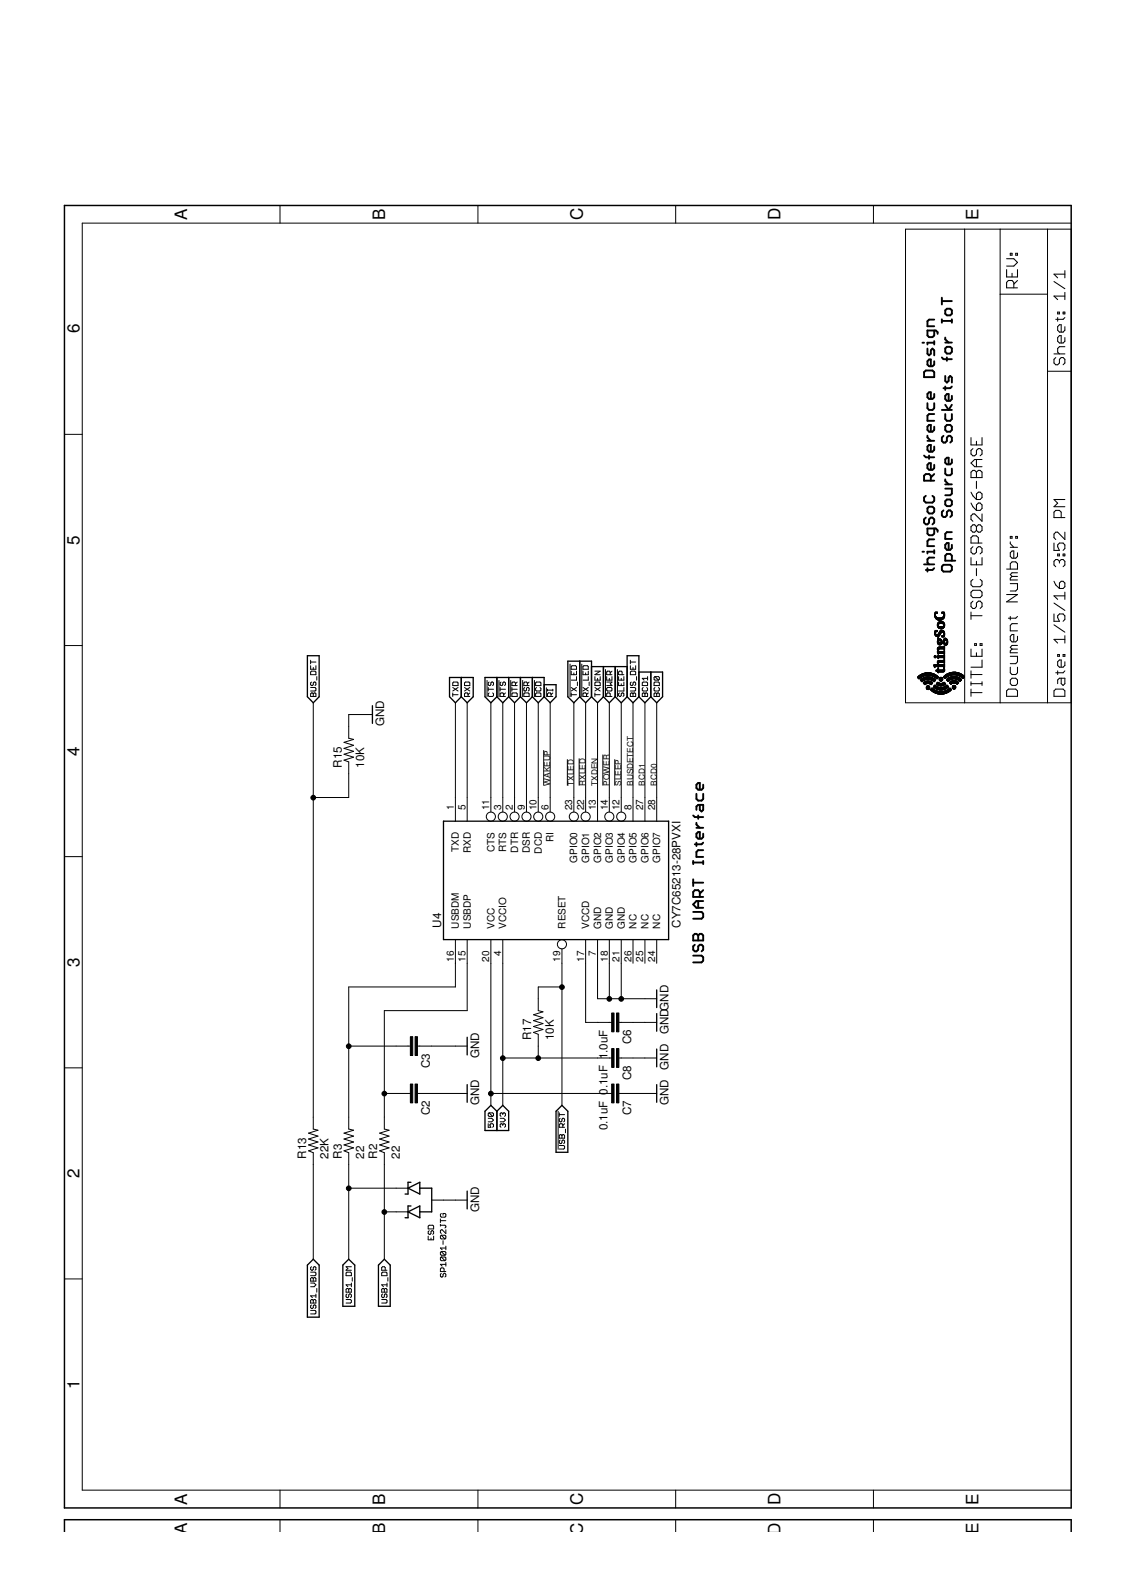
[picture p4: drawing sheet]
<svg xmlns="http://www.w3.org/2000/svg" width="163mm" height="229mm" viewBox="0 0 163 229" stroke-linecap="round" stroke-linejoin="round" font-family="sans-serif">
<g fill="none" stroke="#000" stroke-width=".14">
<path d="M40.3 29.6v2.5M68.7 29.6v2.5M97.2 29.6v2.5M125.6 29.6v2.5M130.3 33h23.8v68.1h-23.8zM138.8 33v68.1M143.9 33v68.1M150.7 33v68.1M154.1 32.1h-142.3v182.3h142.3M143.9 42.3h6.8M150.7 53.4h3.4M9.3 62.5h2.5"/>
<path d="M9.3 92.9h2.5M44.7 99.8l.1-.1 .3 .1 .2-.1 .1 .1v.4h-.7zM44.7 95.8v.5h.7v-.5M44.7 96.7l.1-.1h.5l.1 .1v.4h-.7zM44.7 98.9h.6l.1 .2v.2l-.1 .1h-.6M44.7 95v.5M44.7 95.3h.7M44.8 98.1l-.1 .2v.2l.1 .2 .3-.2v-.2l.1-.2 .2 .2v.2l-.1 .2M45.1 96.1v.2M45.1 99.8v.4M45.6 97.4v.5M65.1 98.3l.2-.2h.5l.1 .2v.4h-.8z"/>
<path d="M65.1 100h.8M65.1 99.7v.5M65.1 98.9l.8 .5M65.9 98.9l-.8 .5M66.8 98.3l.2-.2h.5l.1 .2v.4h-.8zM66.8 98.9l.8 .5M67.6 99.7l-.3 .3M67.6 98.9l-.8 .5M70.1 97.9v2.4M70.2 99.2h.8M70.2 98.9v.5M70.4 99.7l-.2 .1v.3l.2 .1h.5l.1-.1v-.3l-.1-.1"/>
<path d="M70.4 98.1l-.2 .2v.2l.2 .2 .2-.2v-.2l.1-.2 .3 .2v.2l-.1 .2M71.8 97.9v2.4M71.9 99.2h.8M71.9 98.9v.5M72.1 98.1l-.2 .2v.2l.2 .2 .2-.2v-.2l.2-.2 .2 .2v.2l-.1 .2M72.7 99.7l-.2 .3M73.5 97.9v2.4M73.6 98.9v.5M73.6 99.2h.8M73.8 99.7h.5l.1 .1v.4h-.8v-.4zM74.1 98.7v-.4l-.1-.2h-.2l-.2 .2v.4h.8M74.4 98.1l-.3 .3"/>
<path d="M75.2 97.9v2.4M75.4 99.8l.1-.1h.5l.1 .1v.4h-.7zM75.5 98.9l-.1 .2v.2l.2 .1 .1-.1v-.2l.3-.2 .1 .2v.2l-.1 .1M75.9 98.7v-.4l-.2-.2h-.2l-.1 .2v.4h.7M76.1 98.1l-.2 .3M76.9 97.9v2.4M77 99.8l.2-.1h.5l.1 .1v.4h-.8zM77 98.3l.2-.2h.5l.1 .2v.4h-.8zM77.2 98.9l-.2 .2v.2l.2 .1h.5l.1-.1v-.2l-.1-.2M78.6 99v1.3M78.8 99.2v.2M78.8 99.3h.7"/>
<path d="M79.5 99.7l-.2 .3M79.5 99.2v.2M82 95.6v4.7M82.2 100h.7M82.2 96.6v.5h.7v-.5M82.2 99.7v.5M82.2 98.9l.7 .5M82.3 95.8h.5l.1 .1v.4h-.7v-.4zM82.5 96.8v.3M82.9 98.9l-.7 .5M82.9 97.4v.5h-.7M83.1 98.1v.6"/>
<path d="M83.7 95.6v4.7M83.9 96.6v.5h.7v-.5M83.9 95.9l.1-.1h.5l.1 .1v.4h-.7zM83.9 98.9l.7 .5M84.2 96.8v.3M84.6 97.4v.5h-.7M84.6 99.7l-.2 .3M84.6 98.9l-.7 .5M84.8 98.1v.6M85.6 98.3l.1-.2h.5l.1 .2v.4h-.7zM85.6 100h.7M85.6 97.4v.5h.7v-.5"/>
<path d="M85.6 96.6h.7l-.7 .5h.7M85.6 99.7v.5M85.6 98.9l.7 .5M86 97.6v.3M86.3 98.9l-.7 .5M87.1 96.4v3.9M87.3 98.1h.7l-.2 .3 .2 .3h-.7M87.3 99.1l.1-.2h.5l.1 .2v.2l-.1 .1h-.5l-.1-.1zM87.3 97.4v.5h.7v-.5M87.7 97.6v.3M87.8 97.1v-.4l-.1-.1h-.3l-.1 .1v.4h.7M88 96.6l-.2 .2"/>
<path d="M88.8 96.4v3.9M89 98.1v.6h.7v-.6M89 97.4v.5h.7v-.5M89.1 99.7l-.1 .1v.3l.1 .1 .3-.1v-.3l.1-.1 .2 .1v.3l-.1 .1M89.4 97.6v.3M89.4 98.4v.3M89.5 97.1v-.4l-.1-.1h-.3l-.1 .1v.4h.7M89.7 98.9v.5h-.7M90.7 99.8l.1-.1 .3 .1 .2-.1 .1 .1v.4h-.7zM90.7 98.9h.6l.1 .2v.2l-.1 .1h-.6M90.7 96.7l.1-.1h.5l.1 .1v.4h-.7zM90.7 95.8v.5h.7v-.5"/>
<path d="M90.7 95v.5M90.7 95.3h.7M90.8 98.1l-.1 .2v.2l.1 .2 .3-.2v-.2l.1-.2 .2 .2v.2l-.1 .2M91.1 96.1v.2M91.1 99.8v.4M91.6 97.4v.5M92.5 99.7l.3 .1 .2-.1 .2 .1v.4h-.8v-.4zM92.5 98.1h.5l.2 .2v.4h-.8v-.4zM92.5 98.9l-.1 .2v.2l.1 .1h.5l.2-.1v-.2l-.2-.2M92.8 99.8v.4M93.2 97.4v.5M93.2 97.6h-.8l.2 .3"/>
<path d="M94.1 99.8l.1-.1 .3 .1 .2-.1 .1 .1v.4h-.7zM94.1 98.3l.1-.2h.5l.1 .2v.4h-.7zM94.2 98.9l-.1 .2v.2l.1 .1h.5l.1-.1v-.2l-.1-.2M94.2 97.4l-.1 .1v.2l.1 .2h.5M94.2 97.4h.5l.1 .1v.2l-.1 .2M94.2 97.4l.5 .5M94.5 99.8v.4M132 97.4v.1M132.1 97.4v.2M132.1 97.3v.3M132.1 97.3v.4M132.2 97.3v.4"/>
<path d="M132.2 97.2v.5M132.3 97.2v.5M132.4 97.2l-.1 .4M132.4 97.1v.5M132.4 97.9h.1M132.5 97.1l-.1 .4M132.5 97.8v.1M132.5 97.8v.2M132.5 97.1v.4M132.5 97v.5M132.5 97.7v.3M132.6 97l-.1 .5"/>
<path d="M132.6 97.7v.4M132.6 97v.4M132.7 97v.4M132.7 97.6v.5M132.7 96.9v.4M132.7 97.6v.4M132.8 97.6v.4M132.8 96.9v.4M132.8 98.3h.1M132.9 96.9v.4M132.9 97.5v.4M132.9 98.2v.2"/>
<path d="M133 97.5l-.1 .4M133 98.1v.4M133 96.9v.4M133 97.5v.4M133 96.9v.3M133.1 96.9v.3M133.1 97.5v.4M133.1 98.1v.4M133.1 96.8v.4M133.1 97.5v.3M133.2 96.8v.4M133.2 97.4v.4"/>
<path d="M133.2 98v.5M133.2 98v.4M133.2 98.9v.1M133.3 97.4v.4M133.3 98v.4M133.3 96.8v.4M133.3 98.8v.3M133.3 98.7v.5M133.4 96.8v.4M133.4 97.4v.4M133.4 98v.4M133.4 98.7v.5"/>
<path d="M133.5 96.8v.4M133.5 97.4v.4M133.5 98v.4M133.5 98.7v.5M133.5 98.7v.6M133.6 96.8v.4M133.6 97.4v.4M133.6 98v.4M133.6 98.7v.5M133.7 96.8v.4M133.7 97.4v.4M133.7 98v.4"/>
<path d="M133.7 98.7v.5M133.7 98.8v.3M133.7 97.4l.1 .4M133.8 96.8v.4M133.8 97.4v.4M133.8 98v.4M133.8 98.1v.3M133.8 96.8l.1 .4M133.8 98.1v.4M133.9 99.2v.1M133.9 96.8v.4M133.9 97.5v.3"/>
<path d="M133.9 98.1v.4M133.9 96.9v.3M133.9 97.5v.4M133.9 99.1v.2M134 96.9v.3M134 97.5v.4M134 98.1v.4M134 99.1v.3M134 96.9v.4M134 99v.4M134.1 96.9v.4M134.1 97.5v.4"/>
<path d="M134.1 98.2v.2M134.1 99v.5M134.1 97.5l.1 .5M134.2 96.9v.4M134.2 97.6v.4M134.2 99.1v.4M134.2 99.1v.5M134.2 96.9l.1 .4M134.3 97v.4M134.3 97.6v.5M134.3 99.2v.4M134.3 98.8v.1"/>
<path d="M134.3 95.7v.1M134.3 98.7v.2M134.3 95.7l.1 .2M134.3 97.7v.4M134.3 99.2l.1 .5M134.4 98.7v.2M134.4 95.7v.3M134.4 97v.4M134.4 99.3v.4M134.4 94.4v.2M134.4 97.7v.4M134.4 98.6v.4"/>
<path d="M134.4 95.7v.4M134.4 97.7v.3M134.5 94.4v.2M134.5 95.7v.4M134.5 97v.5M134.5 97.7v.3M134.5 99.3v.4M134.5 88.3v.4M134.5 90.9v.4M134.5 98.6v.4M134.5 94.4v.3M134.5 97.1v.4"/>
<path d="M134.5 97.8v.2M134.5 98.6v.5M134.5 88.1v.8M134.5 90.7v.7M134.5 95.7v.2M134.5 97.8v.1M134.6 95.7v.2M134.6 97.1v.4M134.6 97.8v.1M134.6 98.6v.5M134.6 99.3v.5M134.6 88.1v.9"/>
<path d="M134.6 90.7v.8M134.6 94.4v.3M134.6 88.6v.4M134.6 90.7v.3M134.6 91.2v.3M134.6 94.4v.2M134.6 97.1v.5M134.6 98.7v.4M134.6 99.4v.4M134.6 88.1v.2M134.6 88.7l.1 .4M134.6 91.3l.1 .3"/>
<path d="M134.6 96.4l.1 .2M134.6 97.2l.1 .4M134.6 98.7l.1 .4M134.7 90.7l-.1 .2M134.7 88.1v.2M134.7 88.8v.3M134.7 90.7v.2M134.7 91.3v.3M134.7 95.7v.2M134.7 96.4v.2M134.7 97.2v.4M134.7 98.7v.4"/>
<path d="M134.7 99.4v.4M134.7 97.2v.5M134.7 98.7v.5M134.7 98.3v.2M134.7 88.8l.1 .4M134.7 98.8v.4M134.8 88.1v.2M134.8 88.9v.3M134.8 90.7v.2M134.8 91.3v.3M134.8 95.7v.2M134.8 96.4v.2"/>
<path d="M134.8 97.2v.5M134.8 98.3v.2M134.8 98.8v.4M134.8 99.4v.4M134.8 88.1v.1M134.8 96.4v.3M134.8 97.3v.4M134.8 89.8v.3M134.8 92.3v.2M134.8 93.3v.2M134.8 93.7v.2M134.8 95.2v.2"/>
<path d="M134.8 98.2v.4M134.9 88.1v.1M134.9 88.9v.3M134.9 90.7v.2M134.9 91.3v.3M134.9 93.7v.3M134.9 94.4v.2M134.9 95.7v.2M134.9 96.4v.3M134.9 97.3v.3M134.9 98.8v.4M134.9 99.5v.3"/>
<path d="M134.9 89.7v.5M134.9 92.1v.5M134.9 93.2v.4M134.9 95.1v.4M134.9 98.2v.4M134.9 93.7v.4M134.9 94.4v.4M134.9 96.1v.7M134.9 98.8v.5M134.9 99.5v.4M134.9 89.6v.7M134.9 91.8v.9"/>
<path d="M134.9 93.2v.5M134.9 95.1v.5M135 88.9v.3M135 90v.3M135 92.4v.3M135 94.4v.4M135 96.1v.7M135 97.4v.1M135 98.2v.4M135 98.9v.4M135 99.5v.4M135 89.6v.3"/>
<path d="M135 91.2v.4M135 91.8v.5M135 93.1v1M135 95.1v.8M135 90.1v.3M135 92.5v.3M135 89.5v.3M135 91.1v.5M135 92v.2M135 93.1v.4M135 93.7v.3M135 94.4v.2"/>
<path d="M135 95.1v.3M135 95.6v.3M135 96.4v.3M135 98.3v.3M135.1 88.9v.4M135.1 90.1v.3M135.1 92v.2M135.1 92.5v.3M135.1 93.7v.3M135.1 94.4v.2M135.1 95.7v.2M135.1 96.4v.3"/>
<path d="M135.1 98.3v.4M135.1 98.9v.4M135.1 99.5v.4M135.1 89.5v.3M135.1 91v.5M135.1 93.1v.3M135.1 95.1v.2M135.1 91.9v.3M135.1 95v.3M135.1 90.9v.6M135.1 97.6v.3M135.1 89.5v.2"/>
<path d="M135.1 90.2v.2M135.2 88.9v.4M135.2 90.2v.3M135.2 91.9v.3M135.2 92.5v.3M135.2 93.1v.3M135.2 93.7v.3M135.2 94.4v.2M135.2 95v.3M135.2 95.7v.2M135.2 96.4v.3M135.2 98.3v.4"/>
<path d="M135.2 98.9v.4M135.2 99.5v.4M135.2 89.5v.2M135.2 90.8v.7M135.2 97.5v.5M135.2 90.8v.6M135.3 88.9v.4M135.3 89.5v.2M135.3 90.2v.3M135.3 90.8v.5M135.3 91.9v.3M135.3 92.5v.3"/>
<path d="M135.3 93.1v.3M135.3 93.7v.3M135.3 94.4v.2M135.3 95v.3M135.3 95.7v.2M135.3 96.4v.3M135.3 97.5v.5M135.3 98.3v.4M135.3 98.9v.4M135.3 99.5v.4M135.3 89.4v.3M135.3 92v.2"/>
<path d="M135.3 90.7v.6M135.3 88.9v.3M135.3 98.4v.3M135.3 90.7v.5M135.4 88.9v.3M135.4 89.4v.3M135.4 90.2v.3M135.4 90.7v.4M135.4 92v.3M135.4 92.5v.3M135.4 93.1v.3M135.4 93.7v.3"/>
<path d="M135.4 94.4v.2M135.4 95v.3M135.4 95.7v.2M135.4 96.4v.3M135.4 97.5v.5M135.4 98.4v.3M135.4 98.9v.4M135.4 99.5v.4M135.4 92.4v.3M135.4 92.1v.6M135.4 98.3v.4M135.4 90.7v.3"/>
<path d="M135.5 88.1v.1M135.5 88.9v.3M135.5 89.4v.3M135.5 90.7v.3M135.5 91.5v.2M135.5 92.1v.5M135.5 93.1v.3M135.5 93.7v.3M135.5 94.4v.2M135.5 95v.3M135.5 95.7v.2M135.5 96.4v.3"/>
<path d="M135.5 98.9v.4M135.5 99.5v.4M135.5 90.2v.3M135.5 97.5v.5M135.5 98.3v.4M135.5 89.5v.2M135.5 92.2v.4M135.5 88.1l.1 .2M135.5 92.3l.1 .3M135.6 88.9l-.1 .3M135.6 90.2l-.1 .3M135.6 98.3v.4"/>
<path d="M135.6 88.1v.2M135.6 89.5v.2M135.6 90.2v.2M135.6 90.7v.3M135.6 91.5v.2M135.6 92.4v.2M135.6 93.1v.3M135.6 93.7v.3M135.6 94.4v.2M135.6 95v.3M135.6 95.7v.2M135.6 96.4v.3"/>
<path d="M135.6 97.6v.3M135.6 99.5v.4M135.6 88.8v.4M135.6 98.9v.4M135.6 88.8v.3M135.6 92.5v.1M135.6 89.5v.3M135.6 90.1v.3M135.6 92.4l.1 .2M135.7 88.8l-.1 .3M135.7 96.4v.3M135.7 98.3l-.1 .4"/>
<path d="M135.7 88.1v.2M135.7 89.5v.3M135.7 90.1v.3M135.7 90.7v.3M135.7 91.5v.2M135.7 93.1v.3M135.7 93.7v.3M135.7 94.4v.2M135.7 95v.3M135.7 95.7v.2M135.7 98.9v.4M135.7 99.5v.4"/>
<path d="M135.7 88.7v.4M135.7 92.3v.3M135.7 98.2v.4M135.7 88.7v.3M135.7 90.8v.3M135.7 91.4v.3M135.7 92.1v.5M135.7 88.1l.1 .3M135.7 89.6l.1 .3M135.7 90.8l.1 .4M135.7 96.1l.1 .6M135.8 88.6l-.1 .4"/>
<path d="M135.8 90.1v.2M135.8 91.3v.4M135.8 92v.6M135.8 97.3v.2M135.8 98.2l-.1 .4M135.8 89.6v.7M135.8 90.8v.9M135.8 88.1v.9M135.8 91.9v.7M135.8 93v.5M135.8 93.6v.5M135.8 94.2v.6"/>
<path d="M135.8 94.9v.5M135.8 95.5v.6M135.8 96.1v.6M135.8 98.2v.4M135.8 98.8v.5M135.8 99.5v.4M135.8 88.1v.8M135.8 89.7v.6M135.8 90.9v.8M135.8 96.1v.5M135.8 98.8v.4M135.8 99.5v.3"/>
<path d="M135.8 91.9v.8M135.9 88.2v.6M135.9 89.7v.5M135.9 91v.6M135.9 91.9v.5M135.9 92.5v.2M135.9 93v.5M135.9 93.6v.5M135.9 94.2v.6M135.9 94.9v.5M135.9 95.5v.6M135.9 96.2v.4"/>
<path d="M135.9 97.2v.4M135.9 98.2v.4M135.9 98.8v.4M135.9 99.5v.3M135.9 88.3v.5M135.9 89.8v.3M135.9 91v.5M135.9 92.5v.3M135.9 96.3v.3M135.9 99.4v.4M135.9 91.8v.6M135.9 92.6l.1 .2"/>
<path d="M136 91.8l-.1 .4M136 97.2v.4M136 98.3l-.1 .2M136 98.8l-.1 .4M136 91.8v.3M136 92.6v.2M136 98.3v.2M136 98.8v.4M136 99.4v.4M136 98.4v.1M136 97.1v.5M136 98.7v.5"/>
<path d="M136.1 97.1l-.1 .5M136.1 98.7l-.1 .4M136.1 99.4v.4M136.1 91.9v.2M136.1 92.6v.2M136.1 97.1v.4M136.1 98.7v.4M136.1 91.9v.3M136.1 92.5v.3M136.1 99.3v.5M136.2 97l-.1 .5M136.2 97.8v.1"/>
<path d="M136.2 98.6v.5M136.2 91.9v.3M136.2 92.5v.3M136.2 97v.5M136.2 97.7v.2M136.2 99.3v.4M136.2 92v.8M136.2 97v.4M136.2 98.6v.4M136.3 97.7v.3M136.3 99.3v.4M136.3 92.1v.6"/>
<path d="M136.3 98.6v.4M136.3 97v.4M136.3 97.6v.4M136.3 92.3v.2M136.3 96.9v.4M136.3 98.7v.2M136.3 99.2v.5M136.4 96.9v.4M136.4 97.6v.4M136.4 98.7v.2M136.4 99.2v.5M136.4 99.2v.4"/>
<path d="M136.4 98.8h.1M136.5 96.9v.4M136.5 97.5v.5M136.5 99.1v.5M136.5 99.1v.4M136.6 96.8v.4M136.6 97.5l-.1 .4M136.6 97.5v.4M136.6 98.2v.1M136.6 99v.5M136.6 98.1v.2M136.7 96.8v.4"/>
<path d="M136.7 97.5v.4M136.7 98.1v.3M136.7 99v.5M136.7 97.4v.4M136.7 99.1v.3M136.8 96.8v.4M136.8 97.4v.4M136.8 99.1v.3M136.8 98v.5M136.8 99.2v.1M136.9 96.8v.4M136.9 97.4v.4"/>
<path d="M136.9 98v.4M136.9 96.8v.3M136.9 97.4v.3M137 96.8v.3M137 97.4v.3M137 98v.4M137 98.8v.2M137 97.3v.4M137 96.7v.4M137 98v.3M137 98.7v.4M137.1 96.7v.4"/>
<path d="M137.1 97.3v.4M137.1 98v.3M137.1 98.7v.4M137.1 97.9v.4M137.1 98.6v.5M137.2 96.7v.4M137.2 97.3v.4M137.2 97.9v.4M137.2 98.6v.5M137.2 98.6v.6M137.3 96.7v.4M137.3 97.3v.4"/>
<path d="M137.3 97.9v.4M137.3 98.6v.6M137.3 98.6v.5M137.4 96.7v.4M137.4 97.3v.4M137.4 97.9v.4M137.4 98.6v.5M137.4 98v.3M137.4 98.7v.4M137.4 96.7l.1 .4M137.4 98l.1 .3M137.5 96.7v.4"/>
<path d="M137.5 97.4v.3M137.5 98v.4M137.5 98.8v.2M137.5 96.8v.3M137.6 96.8v.4M137.6 97.4v.4M137.6 98v.4M137.7 96.8v.4M137.7 97.4v.4M137.7 98v.5M137.7 98.1v.3M137.8 96.8v.4"/>
<path d="M137.8 97.4v.4M137.8 98.1v.3M137.8 97.4v.5M137.8 97.5l.1 .4M137.8 98.1v.2M137.9 96.8v.4M137.9 97.5v.4M137.9 98.2v.1M137.9 96.8l.1 .5M138 96.9v.4M138 97.5v.5M138 97.6v.4"/>
<path d="M138 96.9l.1 .4M138.1 96.9v.4M138.1 97.6v.4M138.2 96.9v.5M138.2 97.6v.4M138.2 97v.4M138.2 97.7v.3M138.2 97.7v.2M138.3 97v.4M138.3 97.7v.2M138.3 97v.5M138.3 97.8v.1"/>
<path d="M138.3 97l.1 .5M138.4 97.1v.4M138.4 97.1v.5M138.5 97.1v.5M138.5 97.2v.4M138.6 97.2v.4M138.7 97.3v.2M138.7 97.3v.1M45.1 101.1v61.4l.6 .1-1.3 .5 1.3 .4-1.3 .4 1.3 .4-1.3 .5 1.3 .4-1.3 .4 .7 .3v15.3M53.6 102.8h-3.4v3.4l.7 .2-1.4 .4 1.4 .5-1.4 .4 1.4 .4-1.4 .4 1.4 .5-1.4 .4 .7 .2v5.2h-5.1M65.5 101.1v17.1M67.2 101.1v17.1"/>
<path d="M67.3 100.2v-.4l-.1-.1h-.2l-.2 .1v.4h.8M70.6 101.1v15.7M72.3 101.1v15.7M72.5 100.2v-.4l-.2-.1h-.2l-.2 .1v.4h.8M74 101.1v15.7M75.7 101.1v15.7M77.4 101.1v15.7M78.2 107.9v5.2M79.1 101.1v15.7M79.3 100.2v-.4l-.2-.1h-.2l-.1 .1v.4h.7M81.6 109.3v3.8M82.5 101.1v15.7"/>
<path d="M83.3 109.1v4M84.2 101.1v15.7M84.4 100.2v-.4l-.2-.1h-.2l-.1 .1v.4h.7M86 101.1v17.1M86.7 108.6v4.5M87.7 101.1v15.7M87.8 100.2v-.4l-.1-.1h-.3l-.1 .1v.4h.7M88.4 109.3v3.8M89.4 101.1v15.7M91.1 101.1v17.1M92.8 101.1v17.1M94.5 101.1v17.1"/>
<path d="M9.3 123.3h2.5M65.5 135.2v6.8h-15.3v20.5l.7 .1-1.4 .5 1.4 .4-1.4 .4 1.4 .4-1.4 .5 1.4 .4-1.4 .4 .7 .3v15.3M67.2 135.2v10.2h-11.9v17.1l.7 .1-1.4 .5 1.4 .4-1.4 .4 1.4 .4-1.4 .5 1.4 .4-1.4 .4 .7 .3v15.3M70.6 135.2v23.9M72.3 135.2v23.9M80.8 136.5v22.6M84.2 135.2v11.9h3.8M86 135.2v8.5h8.5M87.7 135.2v8.5M89.4 135.2v8.5M91.1 135.2v3.4M92.8 135.2v3.4"/>
<path d="M94.5 135.2v3.4M9.3 153.7h2.5M50.2 150.5h8.8M55.3 157.4h3.7M60 157.4h7.2M60 150.5h7.2M70.6 157.4h17.4M72.3 152.3h15.7M80.3 159.9v5.5M80.8 142h-3.4v3.4l.7 .2-1.3 .4 1.3 .5-1.3 .4 1.3 .4-1.3 .4 1.3 .4-1.3 .5 .6 .2v3.5M89 147.1h5.5M89 152.3h5.5"/>
<path d="M89 157.4h5.5M50.2 171h8.5M55.3 174.4h3.4M61.6 176.4l.1-.1h.6l.1 .1v.4h-.8zM61.6 177.9v.5h.8v-.5M61.7 177.1l-.1 .1v.3l.3 .1 .1-.1v-.3l.3-.1 .1 .1v.3l-.1 .1M62 178.2v.2M62.1 172.7h5.1M63.4 175.4v.5M63.4 176.2v.2M63.4 176.3h.6l.1 .1-.1 .3M63.4 175.7h.7"/>
<path d="M63.5 174.6l-.1 .2v.2l.1 .2h.5l.1-.2v-.2l-.1-.2h-.3v.3M63.5 177.8l-.1 .1v.3l.1 .1h.5M63.5 177.8h.5l.1 .1v.3l-.1 .1M63.5 177.8l.5 .5M63.7 178.5v.6M64.1 177v.5l-.5-.5-.2 .1v.3l.1 .1M64.1 179.3v.6M64.1 179.6h-.7l.2 .3M70.2 161.7v.5h.4l-.1-.2 .1-.3h.3l.1 .1v.3l-.1 .1M70.2 160.9h.5l.3 .3-.3 .2h-.5M70.4 160.1l-.2 .2v.2l.2 .2h.5M70.4 160.1h.5l.1 .2v.2l-.1 .2"/>
<path d="M70.4 160.1l.5 .6M71.9 160.9h.6l.2 .3-.2 .2h-.6M72.3 160.3l-.1-.2-.3 .2v.2l.2 .2M72.3 161.8l-.1-.1-.3 .1v.3l.2 .1M72.3 160.3v.1M72.3 161.8v.2M72.3 160.3l.2-.2 .2 .2v.2l-.1 .2M72.3 161.8l.2-.1 .2 .1v.3l-.1 .1M80.5 164.8h.6l.1 .2v.2l-.1 .2h-.6M80.5 163.4l.1-.1 .2 .1 .3-.1 .1 .1v.4h-.7zM80.5 160.1v.6M80.5 160.4h.7"/>
<path d="M80.6 164.1l-.1 .1v.2l.2 .2 .1-.2v-.2l.3-.1 .1 .1v.2l-.1 .2M80.6 160.9l-.1 .2v.2l.2 .1 .1-.1v-.2l.3-.2 .1 .2v.2l-.1 .1M80.8 163.4v.4M81 162.2v-.4l-.2-.1h-.2l-.1 .1v.4h.7M81.2 161.7l-.2 .3M81.3 162.5v.5M9.3 184h2.5M44.7 187.1l.1-.1 .3 .1 .2-.1 .1 .1v.4h-.7zM44.7 188.6h.6l.1 .1v.3l-.1 .1h-.6M44.7 183.1h.6l.1 .1v.3l-.1 .1h-.6M44.7 184l.1-.1 .3 .1 .2-.1 .1 .1v.4h-.7zM44.7 184.6h.5l.2 .3-.2 .3h-.5"/>
<path d="M44.8 187.8l-.1 .1v.3l.1 .1 .3-.1v-.3l.1-.1 .2 .1v.3l-.1 .1M44.8 182.3l-.1 .1v.3l.1 .1 .3-.1v-.3l.1-.1 .2 .1v.3l-.1 .1M45.1 184v.4M45.1 187.1v.4M45.4 186.2v.5M45.4 186.5h-.7l.2 .2M45.6 185.4v.5M49.8 187h.6l.1 .1v.3l-.1 .1h-.6M49.8 185.5l.1-.1 .3 .1 .2-.1 .1 .1v.4h-.7zM49.9 183.1h.5l.1 .1v.4h-.7v-.4zM49.9 186.2l-.1 .2v.2l.2 .1 .2-.1v-.2l.2-.2 .1 .2v.2l-.1 .1M50.2 185.5v.4"/>
<path d="M50.5 182.3h-.7l.2 .2-.2 .3h.7M50.5 184.6v.6M50.5 184.9h-.7l.2 .3M50.7 183.9v.5M54.9 183.2l.1-.1h.5l.2 .1v.4h-.8zM54.9 187h.6l.2 .1v.3l-.2 .1h-.6M55 185.4l.3 .1 .2-.1 .2 .1v.4h-.8v-.4zM55 186.2l-.1 .2v.2l.3 .1 .1-.1v-.2l.2-.2 .2 .2v.2l-.2 .1M55.3 185.5v.4M55.4 182.8v-.4l-.1-.1h-.3l-.1 .1v.4h.8M55.7 184.9h-.8l.3 .3M55.7 184.6v.6"/>
<path d="M55.8 183.9v.5M63.5 183.2l-.1 .2v.2l.2 .2 .1-.2v-.2l.3-.2 .1 .2v.2l-.1 .2M63.5 180.1l-.1 .1v.3l.1 .1h.5M63.5 180.9l-.1 .1v.3l.1 .1h.5M63.5 180.1h.5l.1 .1v.3l-.1 .1M63.5 180.9h.5l.1 .1v.3l-.1 .1M63.5 180.9l.5 .5M63.5 180.1l.5 .5M63.9 183v-.4l-.2-.1h-.2l-.1 .1v.4h.7M64.1 181.7v.5M64.1 181.9h-.7l.2 .3M40.3 214.4v2.6"/>
<path d="M40.3 218.7v1.8M68.7 214.4v2.6M68.7 218.7v1.8M97.2 214.4v2.6M97.2 218.7v1.8M125.6 214.4v2.6M125.6 218.7v1.8"/>
<circle cx="70.6" cy="117.5" r=".66"/>
<circle cx="72.3" cy="117.5" r=".66"/>
<circle cx="74" cy="117.5" r=".66"/>
<circle cx="75.7" cy="117.5" r=".66"/>
<circle cx="77.4" cy="117.5" r=".66"/>
<circle cx="79.1" cy="117.5" r=".66"/>
<circle cx="82.5" cy="117.5" r=".66"/>
<circle cx="84.2" cy="117.5" r=".66"/>
<circle cx="87.7" cy="117.5" r=".66"/>
<circle cx="89.4" cy="117.5" r=".66"/>
<circle cx="80.8" cy="135.9" r=".66"/>
</g>
<g fill="none" stroke="#000" stroke-width=".19">
<path d="M44.2 94.4h1.7v5.9l-.8 .8-.9-.8zM64.7 97.5h3.4v2.8l-.9 .8-.8-.8-.9 .8-.8-.8zM66.4 97.5v2.8M71.5 97.5v2.8M73.2 97.5v2.8M74.9 97.5v2.8M76.6 97.5v2.8M78.3 98.5h1.7v1.8l-.9 .8-.8-.8M83.4 95.1v5.2M85.1 95.9h5.1M86.8 95.9v4.4M88.5 95.9v4.4"/>
<path d="M91.9 96.7h3.4v3.6l-.8 .8-.9-.8M93.6 96.7v3.6M53.6 101.6v2.5M63.8 118.2h32.4v17h-32.4zM71.5 100.3l-.9 .8-.8-.8v-2.8h8.5v2.8M71.5 100.3l.8 .8 .9-.8M73.2 100.3l.8 .8 .9-.8M74.9 100.3l.8 .8 .9-.8M76.6 100.3l.8 .8 .9-.8M83.4 100.3l-.9 .8-.8-.8v-5.2h3.4v5.2M83.4 100.3l.8 .8 .9-.8M85.1 100.3l.9 .8 .8-.8"/>
<path d="M86.8 100.3l.9 .8 .8-.8M88.5 100.3l.9 .8 .8-.8M90.2 100.3v-5.9h1.7v5.9M90.2 100.3l.9 .8 .8-.8M91.9 100.3l.9 .8 .8-.8M67.2 149.3v2.5M67.2 156.1v2.5M69.8 159.9l.8-.8 .9 .8 .8-.8 .9 .8v2.8h-3.4zM71.5 159.9v2.8M80 159.9l.8-.8 .9 .8v5.9h-1.7zM94.5 142.5v2.5M94.5 145.9v2.5"/>
<path d="M94.5 151v2.5M94.5 156.1v2.5M58.7 174.4l1.7-.9v1.7zM58.7 171l1.7-.9v1.7zM59.1 170.1h-.4v1.7h-.4M59.1 173.5h-.4v1.7h-.4M60.4 171h1.7v3.4h-1.7M67.2 171.4v2.6M45.1 181.2l.8 .9v7.4h-1.7v-7.4zM50.2 181.2l.8 .9v5.9h-1.7v-5.9zM55.3 181.2l.8 .9v5.9h-1.7v-5.9z"/>
</g>
<path d="M9.3 29.6h144.8v187.4h-144.8zM9.3 220.5v-1.8h144.8v1.8" fill="none" stroke="#000" stroke-width=".21"/>
<g fill="none" stroke="#000" stroke-width=".15">
<path d="M144.8 38.8v1.1h1.6v-1.1M144.8 37.2h1l.6 .6-.6 .5h-1M145.3 36.4h.3v.3h-.3zM145.6 39.3v.6M146.1 36.4h.3v.3h-.3zM153.2 38.9v1.1M153.2 39.5h-1.6l.5 .5M145.8 41.4v-.8l-.2-.2h-.5l-.3 .2v.8h1.6M146.4 40.4l-.6 .5M151.6 50.9h1.6M151.6 40.5l1.6 1.1M151.9 51.5l-.3 .2v.5l.3 .3h.2l.3-.3v-.5l.3-.2h.2l.3 .2v.5l-.3 .3"/>
<path d="M152.1 44.9h.3v.3h-.3zM152.1 45.7v.5M152.9 44.9h.3v.3h-.3zM153.2 42.1v1M153.2 47v.5l-.3 .3h-.5l-.3-.3v-.5l.3-.3h.3v1.1M153.2 48.6v.5l-.3 .3h-.5l-.3-.3v-.5l.3-.3h.3v1.1M153.2 49.9h-.8l-.3 .2v.6l.3 .2M153.2 45.7l-.3 .3h-1M153.2 42.6h-1.6l.5 .5M139.7 63v1h1.6v-1M139.7 67.9l.3-.2h.2l.3 .2 .2-.2h.3l.3 .2v.8h-1.6zM139.7 72.4l.3 .5 .5 .5"/>
<path d="M139.7 70.8l.3 .6 .5 .5M140 78.7l-.3 .2v.6l.3 .2h.2l.3-.2v-.6l.2-.2h.3l.3 .2v.6l-.3 .2M140 64.6l-.3 .2v.5l.3 .3h.2l.3-.3v-.5l.2-.2h.3l.3 .2v.5l-.3 .3M140.5 75.8l-.3-.3h-.2l-.3 .3v.5l.3 .3h.2l.3-.3M140.5 75.8l.2-.3h.3l.3 .3v.5l-.3 .3h-.3l-.2-.3M140.5 72.7l.2-.3h.3l.3 .3v.5l-.3 .2h-.5zM140.5 71.1l.2-.3h.3l.3 .3v.5l-.3 .3h-.5zM140.5 63.5v.5M140.5 66.1v1.1M140.5 67.9v.8M140.5 69.3v1M140.5 75.8v.5"/>
<path d="M140.7 78.1v-.7l-.2-.3h-.5l-.3 .3v.7h1.6M141.3 74v1l-1.1-1h-.2l-.3 .2v.5l.3 .3M141.3 66.1h-1.1l-.5 .5 .5 .6h1.1M145.3 77.2h.3v.2h-.3zM145.3 78v.2l.5 .6M145.3 78.8h1.1M146.1 77.2h.3v.2h-.3zM146.4 79.5v.6l-.3 .2h-.5l-.3-.2v-.6l.3-.2h.2v1M151.6 78.1v1.1h.8l-.3-.5v-.3l.3-.3h.5l.3 .3v.5l-.3 .3M152.1 79.7h.3v.3h-.3zM152.7 74.5v-.8l-.3-.3h-.5l-.3 .3v.8h1.6M152.9 79.7h.3v.3h-.3z"/>
<path d="M153.2 76.6v1l-1.1-1h-.2l-.3 .3v.5l.3 .2M153.2 71.9h-1.6l.5 .5-.5 .5h1.6M139.7 93.4v1h1.6v-1M139.7 99.7h1.6M139.7 80.2v1.1h1.6v-1.1M139.7 88.1v1M139.7 96.5v1.1M139.7 98.1v.5M139.7 99.2v1M139.7 98.4h1.6M139.7 97.1h1.6M139.7 88.6h1.6"/>
<path d="M140 83.4l-.3 .2v.6l.3 .2h1l.3-.2v-.6l-.3-.2M140 84.9h1l.3 .3v.5l-.3 .3h-1l-.3-.3v-.5zM140 86.5l-.3 .3v.5l.3 .3h.2l.3-.3v-.5l.2-.3h.3l.3 .3v.5l-.3 .3M140.2 92.6h.3v.3h-.3zM140.5 80.8v.5M140.5 81.8v1M140.5 93.9v.5M141 92.6h.3v.3h-.3zM141.3 95v1h-1.6M141.3 98.1v.5M144.8 99.4l.3-.2h1l.3 .2v.8h-1.6zM144.8 81.9h1.6v-.8l-.3-.2h-.5l-.3 .2v.8"/>
<path d="M144.8 85.6h1.6l-1.6 1h1.6M145.3 97.9l.3-.3h.5l.3 .3v.5l-.3 .2h-.5l-.3-.2zM145.3 94.4h1.1v.8l-.3 .3h-.8M145.3 84h1.1v.8l-.3 .2h-.8M145.3 96v.8l.3 .3h.5l.3-.3v-.8M145.3 88.7v.5M145.6 83l-.3 .2v.3h1.1M145.6 93.4l-.3 .3v.2h1.1M145.6 93.4h.8M145.6 83h.8M146.4 91.6v.5l-.3 .3h-.5l-.3-.3v-.5l.3-.3h.2v1.1M146.4 89.7h-.8l-.3 .3v.8h1.1"/>
<path d="M146.4 92.9h-.8l-.3 .3 .3 .2M146.4 88.7l-.3 .3h-1M146.4 82.4h-.8l-.3 .3 .3 .3M151.6 88.3v1.1h.8l-.3-.5v-.3l.3-.3h.5l.3 .3v.5l-.3 .3M151.6 89.9l1.6 1.1M151.6 86.8l1.6 1M151.6 83.7l.3 .5 .5 .5M151.9 99.2h1l.3 .2v.8h-1.6v-.8zM152.1 94.2h.3v.2h-.3zM152.1 96.5v.6M152.4 80.8l.3-.3h.2l.3 .3v.5l-.3 .3M152.4 83.9l.3-.2h.2l.3 .2v.5l-.3 .3h-.5z"/>
<path d="M152.4 80.8l-.3-.3h-.2l-.3 .3v.5l.3 .3M152.4 80.8v.2M152.7 97.6v.8l.2 .2 .3-.2v-.8h-.8l-.3 .3v.5M152.9 94.2h.3v.2h-.3zM153.2 85.2v1.1M153.2 91.5v1M153.2 95.2v.6l-.3 .2h-.5l-.3-.2v-.6l.3-.2h.3v1M153.2 96.5l-.3 .3h-1M153.2 92h-1.6l.5 .5M153.2 85.7h-1.6l.5 .6"/>
</g>
<path d="M59 156h.4v2.7h-.4zM59 149.2h.4v2.7h-.4zM59.7 156h.3v2.7h-.3zM59.7 149.2h.3v2.7h-.3zM88 145.8h.3v2.7h-.3zM88 150.9h.3v2.7h-.3zM88 156h.3v2.7h-.3zM88.7 145.8h.3v2.7h-.3zM88.7 150.9h.3v2.7h-.3zM88.7 156h.3v2.7h-.3z" fill="#000" stroke="#000" stroke-width=".14"/>
<g fill="none" stroke="#000" stroke-width=".28">
<path d="M132.7 49.3h.2M132.9 53.6l.3-.3h.9l.3 .3v.7h-1.5zM133.4 50.2v.7l.2 .2 .3-.2v-.5l.2-.2 .3 .2v.7M133.4 58v.7l.2 .3h.5l.3-.3v-.7M134.4 46h-.8l-.2 .2v.7h1M134.4 47.6v.7l-.3 .2h-.5l-.2-.2v-.7h1.2l.3 .2v.2M134.4 49.3h-1v.3M134.4 52v.5l-.3 .2h-.5l-.2-.2v-.5l.2-.3h.3v1M134.4 56.7v.5l-.3 .2h-.5l-.2-.2v-.5l.2-.2h.3v.9M134.4 59.6h-.8l-.2 .2v.8h1M134.4 49.1v.5M135.5 59h1.4"/>
<path d="M135.5 42.8v1M135.5 46v.4M135.5 51.4l.2 .3h1.2M135.5 46.2h1.4M135.5 43.3h1.4M136 59.6v.7l.2 .3h.5l.2-.3v-.7M136 49.3h.9M136 44.7l.2-.3h.5l.2 .3v.4l-.2 .3h-.5l-.2-.3zM136 50.1l.2-.2h.5l.2 .2v.5l-.2 .3h-.5l-.2-.3zM136 54.1v.7l.2 .3 .3-.3v-.5l.2-.2 .2 .2v.8M136 48.6v.2l.5 .5M136 55.6v.5"/>
<path d="M136 58.3l.5 .7 .4-.7M136.2 51.4v.5M136.9 46v.4M136.9 57v.4l-.2 .3h-.5l-.2-.3v-.4l.2-.3h.3v1M136.9 55.6l-.2 .3h-1M132.7 79.4h.2M132.9 65.6l.3 .2h1.2M133.2 71.4l-.3 .2v.5l.3 .2h.9l.3-.2v-.5l-.3-.2M133.2 74.5l-.3 .2v.5l.3 .3h.2l.2-.3v-.5l.3-.2h.2l.3 .2v.5l-.3 .3M133.4 62.7v.2l.5 .5M133.4 73.2l.2-.3h.5l.3 .3v.4l-.3 .3h-.5l-.2-.3zM133.4 63.4h1"/>
<path d="M133.6 65.6v.4M133.9 69.2v-.7l-.3-.3h-.4l-.3 .3v.7h1.5M134.4 61.4v.5l-.3 .2h-.5l-.2-.2v-.5l.2-.2h.3v.9M134.4 64.3v.4l-.3 .3h-.5l-.2-.3v-.4l.2-.3h.3v1M134.4 66.9v.5l-.3 .2h-.5l-.2-.2v-.5l.2-.2h.3v.9M134.4 76.1v.7l-.3 .2h-.5l-.2-.2v-.7h1.2l.3 .2v.2M134.4 77.6h-.8l-.2 .3v.7h1M134.4 79.4h-1v.3M134.4 79.2v.5M134.4 68.2l-.5 .5M135.7 62.7l-.2 .3v.5l.2 .2h.3l.2-.2v-.5l.3-.3h.2l.2 .3v.5l-.2 .2M135.7 73.4l-.2 .3v.5l.2 .2h.3l.2-.2v-.5l.3-.3h.2l.2 .3v.5l-.2 .2"/>
<path d="M136 67.4v.8l.2 .2h.5l.2-.2v-.8M136 70.3h.9v.7l-.2 .3h-.7M136 72.1l.2-.2h.5l.2 .2v.5l-.2 .2h-.5l-.2-.2zM136 69v.2l.5 .5M136 69.7h.9M136.2 61.2h.5l.2 .2v.5l-.2 .2h-.5l-.2-.2v-.5zM136.9 66.1v.5l-.2 .2h-.5l-.2-.2v-.5l.2-.2h.3v.9M136.9 78.4v.5l-.2 .2h-.5l-.2-.2v-.5l.2-.3h.3v1M136.9 76.6h-.7l-.2 .2v.8h.9M132.9 81.2h1.5M133.4 81.8v.5M134.4 81.8l-.3 .2h-.9"/>
<path d="M134.4 80.2h-.8l-.2 .3v.5l.2 .2M135.7 81.3h1l.2 .2v.5l-.2 .3h-1l-.2-.3v-.5zM136.9 80.7v-.7l-.2-.3h-.5l-.2 .3v.7h1.4M99.7 117.3l.2 .3h1.3M100.2 114.2v.8l.2 .2h.5l.3-.2v-.8M100.2 118.4v.3l.5 .4M100.2 119.1h1M100.4 117.3v.5M100.7 115.8v.7l.2 .3 .3-.3v-.7h-.8l-.2 .3v.4M101.2 112.9v.5l-.3 .2h-.5l-.2-.2v-.5l.2-.2h.3v.9M101.2 120v.5l-.3 .2h-.5l-.2-.2v-.5l.2-.3h.3v1M99.7 137.5h1.2l.3 .3v.4l-.3 .3h-1.2"/>
<path d="M99.7 131.2h1.2l.3 .3v.5l-.3 .2h-1.2M99.7 134.6l.2-.2h.3l.2 .2 .3-.2h.2l.3 .2v.7h-1.5zM99.7 123.9v.5M99.7 126.5v1M99.7 127h1.5M99.7 124.1h1.5M99.9 136l-.2 .2v.5l.2 .2h.3l.2-.2v-.5l.3-.2h.2l.3 .2v.5l-.3 .2M100.2 121.3v.5M100.4 129.7v.9M100.4 134.6v.7M100.7 129.1v-.7l-.3-.3h-.5l-.2 .3v.7h1.5M101.2 123.9v.5"/>
<path d="M101.2 129.7h-1l-.5 .5 .5 .4h1M101.2 128.1l-.5 .5M101.2 122.3h-.8l-.2 .3v.7h1M101.2 121.3l-.3 .2h-1"/>
</g>
<g fill="#000" stroke="#000" stroke-width=".14">
<circle cx="45.1" cy="114.8" r=".34"/>
<circle cx="50.2" cy="150.6" r=".34"/>
<circle cx="55.3" cy="157.4" r=".34"/>
<circle cx="70.6" cy="157.4" r=".34"/>
<circle cx="72.3" cy="152.3" r=".34"/>
<circle cx="77.4" cy="152.3" r=".34"/>
<circle cx="80.8" cy="142" r=".34"/>
<circle cx="87.7" cy="143.7" r=".34"/>
<circle cx="89.4" cy="143.7" r=".34"/>
<circle cx="50.2" cy="171" r=".34"/>
<circle cx="55.3" cy="174.4" r=".34"/>
</g>
<g font-size="2.5">
<text x="26.9" y="31.6" transform="rotate(-90 26.9 31.6)">A</text>
<text x="55.4" y="31.6" transform="rotate(-90 55.4 31.6)">B</text>
<text x="83.8" y="31.7" transform="rotate(-90 83.8 31.7)">C</text>
<text x="112.3" y="31.7" transform="rotate(-90 112.3 31.7)">D</text>
<text x="140.7" y="31.6" transform="rotate(-90 140.7 31.6)">E</text>
<text x="11.4" y="48" transform="rotate(-90 11.4 48)">6</text>
<text x="11.4" y="78.4" transform="rotate(-90 11.4 78.4)">5</text>
<text x="11.4" y="108.8" transform="rotate(-90 11.4 108.8)">4</text>
<text x="11.4" y="139.1" transform="rotate(-90 11.4 139.1)">3</text>
<text x="11.4" y="169.5" transform="rotate(-90 11.4 169.5)">2</text>
<text x="11.4" y="199.9" transform="rotate(-90 11.4 199.9)">1</text>
<text x="26.9" y="220.8" transform="rotate(-90 26.9 220.8)">A</text>
<text x="26.9" y="216.5" transform="rotate(-90 26.9 216.5)">A</text>
<text x="55.4" y="220.8" transform="rotate(-90 55.4 220.8)">B</text>
<text x="55.4" y="216.5" transform="rotate(-90 55.4 216.5)">B</text>
<text x="83.8" y="220.9" transform="rotate(-90 83.8 220.9)">C</text>
<text x="83.8" y="216.6" transform="rotate(-90 83.8 216.6)">C</text>
<text x="112.3" y="220.9" transform="rotate(-90 112.3 220.9)">D</text>
<text x="112.3" y="216.6" transform="rotate(-90 112.3 216.6)">D</text>
<text x="140.7" y="220.8" transform="rotate(-90 140.7 220.8)">E</text>
<text x="140.7" y="216.5" transform="rotate(-90 140.7 216.5)">E</text>
</g>
<g font-size="1.7">
<text x="55.3" y="104.5" transform="rotate(-90 55.3 104.5)">GND</text>
<text x="49.2" y="110.5" transform="rotate(-90 49.2 110.5)">R15</text>
<text x="52.4" y="110.5" transform="rotate(-90 52.4 110.5)">10K</text>
<text x="63.5" y="133.5" transform="rotate(-90 63.5 133.5)">U4</text>
<text x="97.9" y="133.5" transform="rotate(-90 97.9 133.5)">CY7C65213-28PVXI</text>
<text x="76.4" y="149.7" transform="rotate(-90 76.4 149.7)">R17</text>
<text x="79.6" y="149.7" transform="rotate(-90 79.6 149.7)">10K</text>
<text x="96.2" y="148.8" transform="rotate(-90 96.2 148.8)">GNDGND</text>
<text x="61.8" y="153.7" transform="rotate(-90 61.8 153.7)">C3</text>
<text x="68.9" y="152.2" transform="rotate(-90 68.9 152.2)">GND</text>
<text x="90.8" y="155.4" transform="rotate(-90 90.8 155.4)">C8</text>
<text x="90.8" y="150.3" transform="rotate(-90 90.8 150.3)">C6</text>
<text x="96.2" y="153.9" transform="rotate(-90 96.2 153.9)">GND</text>
<text x="61.8" y="160.5" transform="rotate(-90 61.8 160.5)">C2</text>
<text x="68.9" y="159.1" transform="rotate(-90 68.9 159.1)">GND</text>
<text x="90.8" y="160.5" transform="rotate(-90 90.8 160.5)">C7</text>
<text x="96.2" y="159.1" transform="rotate(-90 96.2 159.1)">GND</text>
<text x="44.1" y="166.7" transform="rotate(-90 44.1 166.7)">R13</text>
<text x="47.3" y="166.7" transform="rotate(-90 47.3 166.7)">22K</text>
<text x="49.2" y="166.7" transform="rotate(-90 49.2 166.7)">R3</text>
<text x="52.4" y="166.7" transform="rotate(-90 52.4 166.7)">22</text>
<text x="54.3" y="166.7" transform="rotate(-90 54.3 166.7)">R2</text>
<text x="57.5" y="166.7" transform="rotate(-90 57.5 166.7)">22</text>
<text x="87.4" y="162.7" transform="rotate(-90 87.4 162.7)">0.1uF 0.1uF 1.0uF</text>
<text x="68.9" y="174.4" transform="rotate(-90 68.9 174.4)">GND</text>
</g>
<g font-size="1.4">
<text x="65.3" y="116.6" transform="rotate(-90 65.3 116.6)">1</text>
<text x="67" y="116.6" transform="rotate(-90 67 116.6)">5</text>
<text x="70.4" y="116.6" transform="rotate(-90 70.4 116.6)">11</text>
<text x="72.1" y="116.6" transform="rotate(-90 72.1 116.6)">3</text>
<text x="73.8" y="116.6" transform="rotate(-90 73.8 116.6)">2</text>
<text x="75.5" y="116.6" transform="rotate(-90 75.5 116.6)">9</text>
<text x="77.2" y="116.6" transform="rotate(-90 77.2 116.6)">10</text>
<text x="78.9" y="116.6" transform="rotate(-90 78.9 116.6)">6</text>
<text x="82.3" y="116.6" transform="rotate(-90 82.3 116.6)">23</text>
<text x="84" y="116.6" transform="rotate(-90 84 116.6)">22</text>
<text x="85.7" y="116.6" transform="rotate(-90 85.7 116.6)">13</text>
<text x="87.4" y="116.6" transform="rotate(-90 87.4 116.6)">14</text>
<text x="89.1" y="116.6" transform="rotate(-90 89.1 116.6)">12</text>
<text x="90.8" y="116.6" transform="rotate(-90 90.8 116.6)">8</text>
<text x="92.5" y="116.6" transform="rotate(-90 92.5 116.6)">27</text>
<text x="94.2" y="116.6" transform="rotate(-90 94.2 116.6)">28</text>
<text x="66" y="122.6" transform="rotate(-90 66 122.6)">TXD</text>
<text x="67.7" y="122.8" transform="rotate(-90 67.7 122.8)">RXD</text>
<text x="71.1" y="122.6" transform="rotate(-90 71.1 122.6)">CTS</text>
<text x="72.8" y="122.6" transform="rotate(-90 72.8 122.6)">RTS</text>
<text x="74.5" y="122.7" transform="rotate(-90 74.5 122.7)">DTR</text>
<text x="76.2" y="122.8" transform="rotate(-90 76.2 122.8)">DSR</text>
<text x="77.9" y="122.8" transform="rotate(-90 77.9 122.8)">DCD</text>
<text x="79.6" y="121.2" transform="rotate(-90 79.6 121.2)">RI</text>
<text x="83" y="124.1" transform="rotate(-90 83 124.1)">GPIO0</text>
<text x="84.8" y="124.1" transform="rotate(-90 84.8 124.1)">GPIO1</text>
<text x="86.5" y="124.1" transform="rotate(-90 86.5 124.1)">GPIO2</text>
<text x="88.2" y="124.1" transform="rotate(-90 88.2 124.1)">GPIO3</text>
<text x="89.9" y="124.1" transform="rotate(-90 89.9 124.1)">GPIO4</text>
<text x="91.6" y="124.1" transform="rotate(-90 91.6 124.1)">GPIO5</text>
<text x="93.3" y="124.1" transform="rotate(-90 93.3 124.1)">GPIO6</text>
<text x="95" y="124.1" transform="rotate(-90 95 124.1)">GPIO7</text>
<text x="66" y="133.6" transform="rotate(-90 66 133.6)">USBDM</text>
<text x="67.7" y="133.6" transform="rotate(-90 67.7 133.6)">USBDP</text>
<text x="71.1" y="133.6" transform="rotate(-90 71.1 133.6)">VCC</text>
<text x="72.1" y="137.6" transform="rotate(-90 72.1 137.6)">4</text>
<text x="72.8" y="133.6" transform="rotate(-90 72.8 133.6)">VCCIO</text>
<text x="81.4" y="133.6" transform="rotate(-90 81.4 133.6)">RESET</text>
<text x="84.8" y="133.6" transform="rotate(-90 84.8 133.6)">VCCD</text>
<text x="85.7" y="137.6" transform="rotate(-90 85.7 137.6)">7</text>
<text x="86.5" y="133.6" transform="rotate(-90 86.5 133.6)">GND</text>
<text x="88.2" y="133.6" transform="rotate(-90 88.2 133.6)">GND</text>
<text x="89.9" y="133.6" transform="rotate(-90 89.9 133.6)">GND</text>
<text x="91.6" y="133.6" transform="rotate(-90 91.6 133.6)">NC</text>
<text x="93.3" y="133.6" transform="rotate(-90 93.3 133.6)">NC</text>
<text x="95" y="133.6" transform="rotate(-90 95 133.6)">NC</text>
<text x="65.3" y="138.4" transform="rotate(-90 65.3 138.4)">16</text>
<text x="67" y="138.4" transform="rotate(-90 67 138.4)">15</text>
<text x="70.4" y="138.4" transform="rotate(-90 70.4 138.4)">20</text>
<text x="80.6" y="138.4" transform="rotate(-90 80.6 138.4)">19</text>
<text x="84" y="138.4" transform="rotate(-90 84 138.4)">17</text>
<text x="87.4" y="138.4" transform="rotate(-90 87.4 138.4)">18</text>
<text x="89.1" y="138.4" transform="rotate(-90 89.1 138.4)">21</text>
<text x="90.8" y="138.4" transform="rotate(-90 90.8 138.4)">26</text>
<text x="92.5" y="138.4" transform="rotate(-90 92.5 138.4)">25</text>
<text x="94.2" y="138.4" transform="rotate(-90 94.2 138.4)">24</text>
</g>
<g font-size="1.2">
<text x="79.1" y="113.1" transform="rotate(-90 79.1 113.1)">WAKEUP</text>
<text x="82.5" y="113.1" transform="rotate(-90 82.5 113.1)">TXLED</text>
<text x="84.2" y="113.1" transform="rotate(-90 84.2 113.1)">RXLED</text>
<text x="86" y="113.1" transform="rotate(-90 86 113.1)">TXDEN</text>
<text x="87.7" y="113.1" transform="rotate(-90 87.7 113.1)">POWER</text>
<text x="89.4" y="113.1" transform="rotate(-90 89.4 113.1)">SLEEP</text>
<text x="91.1" y="113.1" transform="rotate(-90 91.1 113.1)">BUSDETECT</text>
<text x="92.8" y="113.1" transform="rotate(-90 92.8 113.1)">BCD1</text>
<text x="94.5" y="113.1" transform="rotate(-90 94.5 113.1)">BCD0</text>
</g>
</svg>
